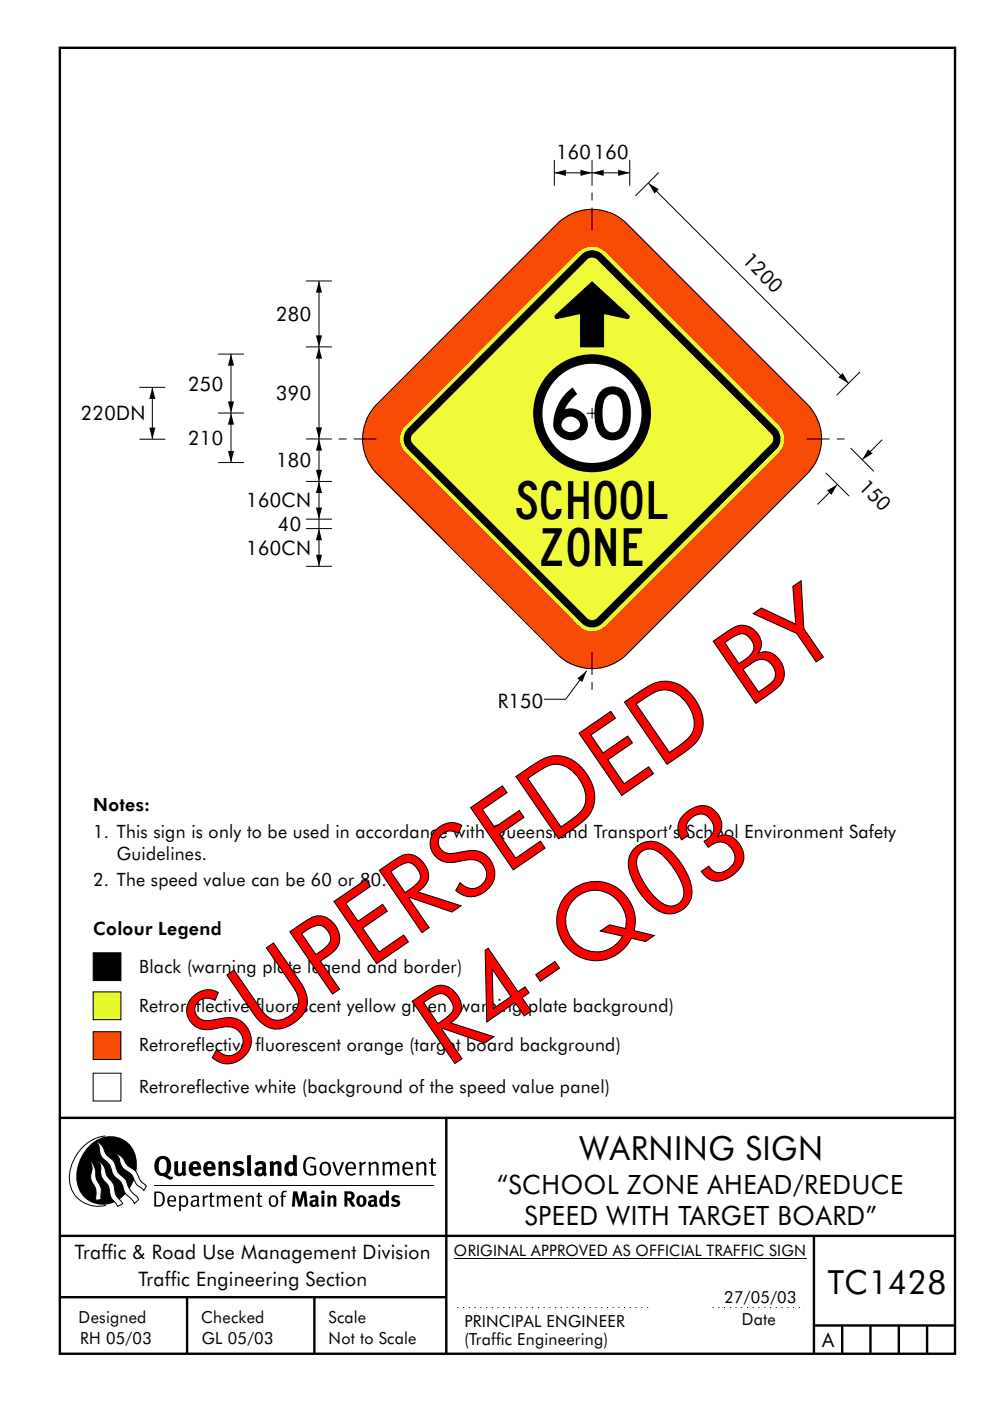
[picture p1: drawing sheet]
<svg xmlns="http://www.w3.org/2000/svg" width="210mm" height="297mm" viewBox="0 0 210 297" stroke-linecap="round" stroke-linejoin="round" font-family="sans-serif">
<path d="M151.2 277.2h19.5" fill="none" stroke="#000" stroke-width=".21" stroke-dasharray=".2 1" stroke-linecap="butt"/>
<g fill="none" stroke="#000" stroke-width=".51">
<path d="M12.7 10.1h189.9v276.9h-189.9zM12.7 237h189.8M94.7 236.9v50.1M12.7 262h190M12.7 275h82M39.7 275v12M66.7 275v12M172.7 262v25M172.7 281h30M178.7 281v6M184.7 281v6M190.7 281v6"/>
<path d="M196.7 281v6"/>
</g>
<path d="M96.3 266.7h74.7" fill="none" stroke="#000" stroke-width=".21"/>
<path d="M19.8 210.3h5.9v5.9h-5.9z" fill-rule="evenodd" fill="#e8fa29" stroke="#000" stroke-width=".21"/>
<path d="M19.8 202h5.9v5.9h-5.9z" fill-rule="evenodd" fill="#000" stroke="#000" stroke-width=".21"/>
<path d="M19.8 218.7h5.9v5.9h-5.9z" fill-rule="evenodd" fill="#f74a03" stroke="#000" stroke-width=".21"/>
<g fill="#000">
<path d="M19.1 242.7a5.7 5.7 0 0 1 6.5-1.4 5.7 5.7 0 0 1 3.4 5.7 8.6 8.6 0 0 1-6.2 8.4 5.7 5.7 0 0 1-6.5-7.1 9.9 9.9 0 0 1 2.8-5.6z" fill-rule="evenodd"/>
<path d="M37 246.3l.8-.2v2a.46 .46 0 0 0 .2 .7 .46 .46 0 0 0 .6-.3v-2.2l.8-.1v2.3l.2 .6-.6 .3-.2-.3a1.03 1.03 0 0 1-1.2 .2 1.03 1.03 0 0 1-.6-1z" fill-rule="evenodd"/>
<path d="M40.4 246.6a1.64 1.64 0 0 0 0 2.3 1.64 1.64 0 0 0 2.3 .1l-.4-.5a.78 .78 0 0 1-.9 .3 .78 .78 0 0 1-.5-.8h1.8a1.37 1.37 0 0 0-.6-1.6 1.37 1.37 0 0 0-1.7 .2zM41 246.9a.48 .48 0 0 1 .7-.1 .48 .48 0 0 1 .2 .6h-1z" fill-rule="evenodd"/>
<path d="M43.5 246.6a1.65 1.65 0 0 0-.2 2 1.65 1.65 0 0 0 1.9 .7l.5-.3-.3-.5a.78 .78 0 0 1-.9 .3 .78 .78 0 0 1-.5-.8h1.8a1.37 1.37 0 0 0-.6-1.6 1.37 1.37 0 0 0-1.7 .2zM44.1 246.9a.48 .48 0 0 1 .6-.1 .48 .48 0 0 1 .2 .6h-.9z" fill-rule="evenodd"/>
<path d="M46.3 246.4l.7-.3 .1 .4a.95 .95 0 0 1 1-.3 .95 .95 0 0 1 .7 .9v2.2h-.8v-2.3l-.3-.2-.5 .3v2.2h-.8z" fill-rule="evenodd"/>
<path d="M49.7 246.5a1.73 1.73 0 0 1 2-.1l-.2 .6-.6-.2a.42 .42 0 0 0-.6 .3l.2 .2a1.23 1.23 0 0 1 1.4 1 1.47 1.47 0 0 1-2.3 .9l-.3-.1 .3-.6 .7 .3a.47 .47 0 0 0 .7-.3 .87 .87 0 0 0-1-.6l-.4-.2-.1-.4z" fill-rule="evenodd"/>
<path d="M52.4 245l.8-.2 .2 4.5h-.8l-.1-.2z" fill-rule="evenodd"/>
<path d="M54.1 246.6l.3 .6 .3-.2a.62 .62 0 0 1 .9 0v.4a1.21 1.21 0 0 0-1.3 .3 1.21 1.21 0 0 0-.2 1.4 1.19 1.19 0 0 0 1.7 0l.5 .3 .4-.4-.3-.4v-1.3a.96 .96 0 0 0-1.3-1.1zM55 248.1l.6-.1v.6a.43 .43 0 0 1-.6 .1 .43 .43 0 0 1 0-.6z" fill-rule="evenodd"/>
<path d="M57.2 246.4l.7-.3 .1 .4a.95 .95 0 0 1 1-.3 .95 .95 0 0 1 .7 .9v2.2h-.8v-2.3l-.3-.2-.5 .3v2.2h-.8z" fill-rule="evenodd"/>
<path d="M62.2 244.8v1.6a1.29 1.29 0 0 0-1.4 .1 1.29 1.29 0 0 0-.5 1.3 1.24 1.24 0 0 0 .5 1.4 1.24 1.24 0 0 0 1.5-.1l.1 .2h.7l-.1-4.3zM61.5 246.9h.4l.3 .1v1.5l-.3 .2a.48 .48 0 0 1-.6-.5 1.52 1.52 0 0 1 .2-1.3z" fill-rule="evenodd"/>
<path d="M64.9 245.6a1.61 1.61 0 0 1 2.1 .1l-.2 .2a1.17 1.17 0 0 0-1.4-.1 1.17 1.17 0 0 0-.6 1.2 1.42 1.42 0 0 0 1.2 1.9l.7-.2v-1.2h-.8l-.1-.4h1.3v1.9a1.82 1.82 0 0 1-2.2-.1 1.82 1.82 0 0 1-.6-2.1l.2-.7z" fill-rule="evenodd"/>
<path d="M68.2 246.6a1.77 1.77 0 0 0 .4 2.6 1.39 1.39 0 0 0 1.4-.5 1.39 1.39 0 0 0 .2-1.5 1.19 1.19 0 0 0-2-.6zM68.5 246.8a.83 .83 0 0 1 1 .1 .83 .83 0 0 1 .2 1 .75 .75 0 0 1-.6 1 .75 .75 0 0 1-.8-.8v-.9z" fill-rule="evenodd"/>
<path d="M70.5 246.4l.4-.1 .8 2.4 .8-2.3h.5l-1.1 2.8h-.4z" fill-rule="evenodd"/>
<path d="M73.6 246.7a1.74 1.74 0 0 0 .5 2.5h.9l.5-.3-.2-.3a.89 .89 0 0 1-1.1 .2 .89 .89 0 0 1-.4-.9h1.7a1.15 1.15 0 0 0-.4-1.4 1.15 1.15 0 0 0-1.5 .2zM74 246.9a.67 .67 0 0 1 .8-.1 .67 .67 0 0 1 .3 .7h-1.3z" fill-rule="evenodd"/>
<path d="M76.2 246.4l.4-.1 .1 .5 .5-.4 .5-.1-.2 .5a.61 .61 0 0 0-.8 .6v1.8h-.4z" fill-rule="evenodd"/>
<path d="M78.1 246.4l.5-.1 .1 .5a.89 .89 0 0 1 .9-.5 .89 .89 0 0 1 .7 .8v2.1h-.4v-2.1l-.1-.3-.3-.1-.8 .4v2.1h-.4z" fill-rule="evenodd"/>
<path d="M81.1 246.4l.4-.1 .1 .4a.83 .83 0 0 1 .8-.4 .83 .83 0 0 1 .7 .5 .86 .86 0 0 1 .9-.5 .86 .86 0 0 1 .7 .8v2.1h-.4l-.1-2.3a.5 .5 0 0 0-.8 0l-.2 .2v2.1h-.5v-2.2l-.4-.3-.7 .4v2.1h-.4z" fill-rule="evenodd"/>
<path d="M85.7 246.7a1.74 1.74 0 0 0 .5 2.5h.9l.5-.3-.2-.3a.89 .89 0 0 1-1.1 .2 .89 .89 0 0 1-.4-.9h1.7a1.15 1.15 0 0 0-.5-1.4 1.15 1.15 0 0 0-1.4 .2zM86 246.9a.67 .67 0 0 1 .9-.1 .67 .67 0 0 1 .3 .7h-1.3z" fill-rule="evenodd"/>
<path d="M88.3 246.4l.4-.1 .1 .5a.89 .89 0 0 1 .9-.5 .89 .89 0 0 1 .7 .8v2.1h-.4v-2.1l-.1-.3-.3-.1-.8 .4v2.1h-.4z" fill-rule="evenodd"/>
<path d="M91.5 245.7l.4-.2v.9h.7l-.2 .3h-.5v2.1l.1 .1h.5l.1 .3a.71 .71 0 0 1-1.2-.5v-2h-.3v-.3h.3z" fill-rule="evenodd"/>
</g>
<path d="M22.4 240.9a9 9 0 0 0-7.4 10.8 6.2 6.2 0 0 0 7.5 3.9M32.7 251.4h59.4" fill="none" stroke="#000" stroke-width=".21"/>
<path d="M24.4 244.6a3.1 3.1 0 0 1 2.3 2.1l.8 .8a3.2 3.2 0 0 1 2 2.3l.4 .7 1.2 1-.6 .9-.2-.3a3.5 3.5 0 0 1-1.9-2 3.8 3.8 0 0 0-2.1-2.2 3.5 3.5 0 0 1-1-2.3zM20.4 242a3.4 3.4 0 0 1 1.9 2.4l.7 .9a3.3 3.3 0 0 1 1.7 2.5 4.4 4.4 0 0 0 1.7 2l.3 .3a6.1 6.1 0 0 0 2.5 3.7l.2 .5-.9 .9a6.1 6.1 0 0 0-1.9-2.2l-.4-.7a3.6 3.6 0 0 0-1.9-2.8l-.6-1.1a3.6 3.6 0 0 0-1.9-2.8 3.7 3.7 0 0 1-.8-2.4zM21 246.2a3.4 3.4 0 0 1 1.5 2.7l.6 .9a3.8 3.8 0 0 1 1.4 3.1l.3 .8 1.2 1.5-1 .6-.5-.8a3.2 3.2 0 0 1-1.3-2.8 4.3 4.3 0 0 0-1.4-2.2 4.7 4.7 0 0 1-.5-2.9zM19.2 246.1a5.1 5.1 0 0 1 1.2 3.7l.3 .7a3.1 3.1 0 0 1 .7 3l.1 .8-1.1 .2-.1-.8a3.5 3.5 0 0 0-.9-3.2 3.6 3.6 0 0 1 .1-2.6z" fill-rule="evenodd" fill="#fff" stroke="#000" stroke-width=".21"/>
<g fill="#000">
<path d="M137.6 38.8l2.2 1.3-.9 .9z" fill-rule="evenodd"/>
<path d="M178.8 79.1l1.3 2.2-2.2-1.3z" fill-rule="evenodd"/>
<path d="M175.5 104l2.2-1.3-1.3 2.2z" fill-rule="evenodd"/>
<path d="M33.1 252.9v2.6a1.12 1.12 0 0 0 1.2-.3 1.12 1.12 0 0 0 .2-1.1l-.1-.6-.3-.4zM32.7 252.6h1.1a1.67 1.67 0 0 1 1.2 1.7 1.67 1.67 0 0 1-1.3 1.5h-1zM36.1 253.9l-.2 .6h1.1a.55 .55 0 0 0-.3-.7 .55 .55 0 0 0-.6 .1zM35.8 253.8a.95 .95 0 0 1 1.2-.2 .95 .95 0 0 1 .4 1.1h-1.5a.72 .72 0 0 0 .4 .8 .72 .72 0 0 0 .9-.1l.1 .2a1.15 1.15 0 0 1-1.5 0 1.15 1.15 0 0 1-.2-1.5zM38.4 254.1v1.2a.7 .7 0 0 0 .9 .1 .7 .7 0 0 0 .2-.9 .61 .61 0 0 0-.4-.7 .61 .61 0 0 0-.7 .3zM38 253.5l.3-.1 .1 .4a.95 .95 0 0 1 1.2-.1 .95 .95 0 0 1 .3 1.1 .92 .92 0 0 1-.5 1 .92 .92 0 0 1-1-.2v1.1l-.4 .1zM40.9 254.9a.5 .5 0 0 0 .2 .7 .5 .5 0 0 0 .7-.3v-.7zM40.5 253.8a1 1 0 0 1 1.7 .2v1.4l.2 .3-.2 .2-.3-.3a.78 .78 0 0 1-1.4-.1 .78 .78 0 0 1 .8-1.1h.5a.58 .58 0 0 0-.3-.7 .58 .58 0 0 0-.7 .3zM43 253.5l.3-.1 .1 .4 .3-.3h.5l-.2 .3a.52 .52 0 0 0-.6 .6v1.4h-.4zM44.6 252.9l.4-.1-.1 .7h.6l-.1 .3h-.5v1.5a.35 .35 0 0 0 .6 .3v.2a.57 .57 0 0 1-.6 .1 .57 .57 0 0 1-.3-.5v-1.6h-.3v-.3h.3zM45.9 253.5l.4-.1 .1 .4 .2-.2a.64 .64 0 0 1 1 .2 .7 .7 0 0 1 .8-.4 .7 .7 0 0 1 .5 .7v1.7h-.4v-1.7l-.2-.3-.7 .3v1.7h-.3v-1.6a.38 .38 0 0 0-.3-.5 .38 .38 0 0 0-.5 .3l-.1 .1v1.7h-.4zM50.2 253.9l-.2 .6h1.1a.55 .55 0 0 0-.2-.7 .55 .55 0 0 0-.7 .1zM49.9 253.8a.95 .95 0 0 1 1.2-.2 .95 .95 0 0 1 .4 1.1h-1.5a.72 .72 0 0 0 .4 .8 .72 .72 0 0 0 .9-.1l.1 .2a1.15 1.15 0 0 1-1.5 0 1.15 1.15 0 0 1-.2-1.5zM52.1 253.5l.3-.1 .1 .4a.72 .72 0 0 1 .8-.4 .72 .72 0 0 1 .6 .7v1.7h-.4v-1.5a.45 .45 0 0 0-.3-.6 .45 .45 0 0 0-.5 .3l-.2 .1v1.7h-.3zM54.7 252.9l.4-.1v.7h.6l-.1 .3h-.5v1.5a.35 .35 0 0 0 .5 .3v.2a.57 .57 0 0 1-.6 .1 .57 .57 0 0 1-.3-.5v-1.6h-.3v-.3h.3zM57.6 253.9l-.2 .7a.65 .65 0 0 0 .3 .9 .65 .65 0 0 0 .8-.3l.1-.1a.93 .93 0 0 0-.7-1.4zM57.3 253.8a1.12 1.12 0 0 1 1.4 0 1.12 1.12 0 0 1 .2 1.4 1.01 1.01 0 0 1-1.2 .7 1.01 1.01 0 0 1-.7-1.2zM59.9 252.6l.5-.2 .5 .2-.2 .2-.3-.1-.3 .2v.6h.6l-.1 .3h-.5v2h-.4v-2h-.2v-.3h.2zM62.2 252.6l-.3 3.2h.7l.1-2.2 .6 2.2h.5l.7-2.2 .1 2.2h.7l-.3-3.2h-.9l-.5 2.1-.5-2.1zM65.7 253.7l.3 .5a.51 .51 0 0 1 .5-.3 .51 .51 0 0 1 .4 .4v.1a.88 .88 0 0 0-1.1 .3 .88 .88 0 0 0 .2 1.1 .9 .9 0 0 0 1.1-.1l.3 .3 .4-.4-.3-.3v-1.1a.87 .87 0 0 0-.4-.8 .87 .87 0 0 0-1 .1zM66.4 254.9l.5-.1v.5l-.1 .1h-.3l-.2-.1zM68.2 253.5v2.3h.6v-2.4zM68.1 252.8a.4 .4 0 0 0 .8 0 .4 .4 0 0 0-.8 0zM69.4 253.5l.1 2.3h.6v-1.7a.33 .33 0 0 1 .4-.2 .33 .33 0 0 1 .2 .4v1.5h.7v-1.7a.75 .75 0 0 0-.6-.7 .75 .75 0 0 0-.8 .3v-.3zM73.1 252.6v3.2h.6v-1.3l.3 .2 .7 1.1h.7l-.9-1.4a.94 .94 0 0 0 .7-1 .94 .94 0 0 0-.9-.8zM73.7 253.1a.51 .51 0 0 1 .7 .1 .51 .51 0 0 1-.1 .8h-.6zM75.9 253.7a1.19 1.19 0 0 0-.1 1.8 1.19 1.19 0 0 0 1.7-.1 1.19 1.19 0 0 0 0-1.6 1.19 1.19 0 0 0-1.6-.1zM76.5 253.9h.2a.99 .99 0 0 1 0 1.5 1.06 1.06 0 0 1-.2-1.5zM78.1 253.7l.3 .5a.51 .51 0 0 1 .5-.3 .51 .51 0 0 1 .4 .4v.1a.88 .88 0 0 0-1.1 .3 .88 .88 0 0 0 .2 1.1 .9 .9 0 0 0 1.1-.1l.3 .3 .4-.4-.2-.3v-1.1a.87 .87 0 0 0-.5-.8 .87 .87 0 0 0-1 .1zM78.9 254.9l.4-.1v.5l-.1 .1h-.3l-.2-.1zM81.9 252.4v1.2a1.2 1.2 0 0 0-1.4 .5 1.2 1.2 0 0 0 .2 1.5l.5 .3 .8-.2v.1h.6l-.1-3.3zM81.4 254l.5 .1-.1 1.2a.46 .46 0 0 1-.5 0 .46 .46 0 0 1-.2-.6zM83.3 253.6a.79 .79 0 0 0-.2 1 .79 .79 0 0 0 1 .3 .33 .33 0 0 1 0 .5 .33 .33 0 0 1-.5 0l-.5-.2-.2 .4a1.15 1.15 0 0 0 1.2 .3 1.15 1.15 0 0 0 .8-1 1.49 1.49 0 0 0-1.2-.7 .4 .4 0 0 1 .3-.4 .4 .4 0 0 1 .4 .1l.2 .1 .2-.4a1.47 1.47 0 0 0-1.5 0z" fill-rule="evenodd"/>
<path d="M33.4 245.5a2.51 2.51 0 0 0 .4 3.7l.8 .2a2.78 2.78 0 0 0 2 .6l.2-.5h-.6l-.7-.4a2.56 2.56 0 0 0 0-3.8 1.83 1.83 0 0 0-2.1 .2zM34 245.9a.87 .87 0 0 1 1 0 .87 .87 0 0 1 .4 .9v.4a1.17 1.17 0 0 1-.9 1.5h-.3a2.38 2.38 0 0 1-.2-2.8z" fill-rule="evenodd"/>
</g>
<path d="M137.6 38.8l42.5 42.5M139.8 36.6l-5 4.9M175.2 100.2l5 5M177.7 102.7l-4.3 4.3" fill="none" stroke="#000" stroke-width=".21"/>
<path d="M79.9 85.7l38.7-38.7a10.5 10.5 0 0 1 14.3 .4l38.7 38.7a10.5 10.5 0 0 1-.3 14.3l-38.7 38.7a10.5 10.5 0 0 1-14.3-.3l-38.7-38.7a10.5 10.5 0 0 1 .3-14.4z" fill-rule="evenodd" fill="#f74a03" stroke="#000" stroke-width=".21"/>
<path d="M86 90.2l36.8-36.7a4 4 0 0 1 5.7 0l36.7 36.7a4 4 0 0 1 0 5.7l-36.7 36.8a4 4 0 0 1-5.7 0l-36.8-36.8a4 4 0 0 1 0-5.7z" fill-rule="evenodd" fill="#e8fa29"/>
<path d="M86.5 90.8l36.9-36.8a3.1 3.1 0 0 1 4.4 0l36.9 36.8a3.1 3.1 0 0 1 0 4.4l-36.9 36.9a3.1 3.1 0 0 1-4.4 0l-36.9-36.9a3.1 3.1 0 0 1 0-4.4z" fill-rule="evenodd" fill="#000"/>
<path d="M87.6 92l37-37a1.5 1.5 0 0 1 2.1 0l36.9 37a1.5 1.5 0 0 1 0 2.1l-36.9 37a1.5 1.5 0 0 1-2.1 0l-37-37a1.5 1.5 0 0 1 0-2.1z" fill-rule="evenodd" fill="#f0fa38"/>
<circle cx="125.6" cy="87.6" r="12.5" fill="#000"/>
<circle cx="125.6" cy="87.6" r="10.5" fill="#fff"/>
<g fill="#000">
<path d="M117.6 36.6l2.5-.6v1.3z" fill-rule="evenodd"/>
<path d="M123.2 36l2.4 .6-2.4 .7z" fill-rule="evenodd"/>
<path d="M125.6 36.6l2.5-.6v1.3z" fill-rule="evenodd"/>
<path d="M131.2 36l2.4 .6-2.4 .7z" fill-rule="evenodd"/>
<path d="M67.7 59.6l.6 2.4h-1.3z" fill-rule="evenodd"/>
<path d="M117.8 66.8l7.8-7.2 7.9 7.2a.47 .47 0 0 1-.1 .8l-.3 .1-4.9-1.1v7.1h-5.1v-7.1l-4.9 1.1a.5 .5 0 0 1-.5-.3 .5 .5 0 0 1 .1-.6z" fill-rule="evenodd"/>
<path d="M49 75.1l.7 2.4h-1.3z" fill-rule="evenodd"/>
<path d="M67.7 73.6l.6 2.4h-1.3z" fill-rule="evenodd"/>
<path d="M67 71.1h1.3l-.6 2.5z" fill-rule="evenodd"/>
<path d="M31.7 90.7h1.3l-.7 2.4z" fill-rule="evenodd"/>
<path d="M32.3 82.1l.7 2.5h-1.3z" fill-rule="evenodd"/>
<path d="M48.4 85.1h1.3l-.7 2.5z" fill-rule="evenodd"/>
<path d="M48.4 95.6h1.3l-.7 2.5z" fill-rule="evenodd"/>
<path d="M49 87.6l.7 2.4h-1.3z" fill-rule="evenodd"/>
<path d="M67 90.6h1.3l-.6 2.5z" fill-rule="evenodd"/>
<path d="M67.7 93.1l.6 2.4h-1.3z" fill-rule="evenodd"/>
<path d="M184.2 95.3l.9 .9-2.2 1.3z" fill-rule="evenodd"/>
<path d="M67 99.6h1.3l-.6 2.5z" fill-rule="evenodd"/>
<path d="M67 107.6h1.3l-.6 2.5z" fill-rule="evenodd"/>
<path d="M67.7 102.1l.6 2.4h-1.3z" fill-rule="evenodd"/>
<path d="M67.7 112.1l.6 2.4h-1.3z" fill-rule="evenodd"/>
<path d="M67 117.6h1.3l-.6 2.5z" fill-rule="evenodd"/>
<path d="M122.5 143.8l2-1.6-1 2.4z" fill-rule="evenodd"/>
</g>
<g fill="none" stroke="#000" stroke-width=".21">
<path d="M117.6 36.6h16M117.6 33.9v5.5M125.6 33.9v5.5M133.6 33.9v5.5M64.9 59.6h5.5M67.7 59.6v60.5M125.6 40.8v1.7M125.6 44v4.9M46.3 75.1h5.5M49 75.1v23M64.9 73.5h5.5M182.5 78.8l-5 5"/>
<path d="M29.6 82.1h5.5M29.6 93.1h5.5M32.3 82.1v11M46.3 87.6h5.5M46.3 98.1h5.5M64.9 93.1h5.5M71.9 93.1h1.6M75 93.1h4.9M124.5 87.6h2.2M125.6 86.5v2.2M171.2 93.1h4.8M177.5 93.1h1.7"/>
<path d="M180.4 95l5 4.9M187.2 93.2l-4.3 4.3M64.9 102.1h5.5M64.9 112.1h5.5M64.9 110.1h5.5M64.9 120.1h5.5M125.6 138.2v4.9M124.5 142.2l-4.5 6h-4.6M125.6 144.6v1.7"/>
</g>
<path d="M97 277.2h40.5" fill="none" stroke="#000" stroke-width=".21" stroke-dasharray=".2 1" stroke-linecap="butt"/>
<path d="M19.8 227.5h5.9v5.9h-5.9z" fill-rule="evenodd" fill="#fff" stroke="#000" stroke-width=".21"/>
<g font-size="22.4">
<text x="46.2" y="227.4" transform="rotate(-34 46.2 227.4)">SUPERSEDED BY</text>
<text x="95" y="226.6" transform="rotate(-34 95 226.6)">R4-Q03</text>
</g>
<text font-size="11" x="117.4" y="93.2">60</text>
<g font-size="8">
<text x="109.6" y="110.1">SCHOOL</text>
<text x="114.9" y="120.1">ZONE</text>
</g>
<g font-size="7.1">
<text x="123" y="245.9">WARNING SIGN</text>
<text x="175.6" y="274.3">TC1428</text>
</g>
<g font-size="5.6">
<text x="105.5" y="253.2">“SCHOOL ZONE AHEAD/REDUCE</text>
<text x="111.3" y="259.6">SPEED WITH TARGET BOARD”</text>
</g>
<g font-size="4.2">
<text x="118" y="33.7">160160</text>
<text x="157.4" y="55.3" transform="rotate(45 157.4 55.3)">1200</text>
<text x="58.6" y="68.1">280</text>
<text x="39.9" y="82.8">250</text>
<text x="17.2" y="89.1">220DN</text>
<text x="58.6" y="84.8">390</text>
<text x="39.9" y="94.3">210</text>
<text x="58.6" y="99.1">180</text>
<text x="52.2" y="107.6">160CN</text>
<text x="182" y="103.4" transform="rotate(45 182 103.4)">150</text>
<text x="59" y="112.6">40</text>
<text x="52.2" y="117.6">160CN</text>
<text x="105.6" y="150.2">R150</text>
<text x="15.9" y="267">Traffic &amp; Road Use Management Division</text>
<text x="29.4" y="272.6">Traffic Engineering Section</text>
<text x="174.4" y="285.6">A</text>
</g>
<g font-size="3.9">
<text x="19.8" y="172">Notes:</text>
<text x="19.8" y="177.6">1. This sign is only to be used in accordance with Queensland Transport’s School Environment Safety</text>
<text x="24.8" y="182.3">Guidelines.</text>
<text x="19.8" y="187.9">2. The speed value can be 60 or 80.</text>
<text x="19.8" y="198.2">Colour Legend</text>
<text x="29.5" y="206.2">Black (warning plate legend and border)</text>
<text x="29.5" y="214.5">Retroreflective fluorescent yellow green (warning plate background)</text>
<text x="29.5" y="222.9">Retroreflective fluorescent orange (target board background)</text>
<text x="29.5" y="231.7">Retroreflective white (background of the speed value panel)</text>
</g>
<g font-size="3.5">
<text x="16.7" y="280.5">Designed</text>
<text x="42.7" y="280.5">Checked</text>
<text x="69.7" y="280.5">Scale</text>
<text x="98.5" y="281.4">PRINCIPAL ENGINEER</text>
<text x="153.7" y="276.3">27/05/03</text>
<text x="157.4" y="281">Date</text>
<text x="17" y="284.9">RH 05/03</text>
<text x="42.8" y="284.9">GL 05/03</text>
<text x="69.7" y="285">Not to Scale</text>
<text x="98.5" y="285.1">(Traffic Engineering)</text>
</g>
<text font-size="3.4" x="96.3" y="266.3">ORIGINAL APPROVED AS OFFICIAL TRAFFIC SIGN</text>
</svg>
